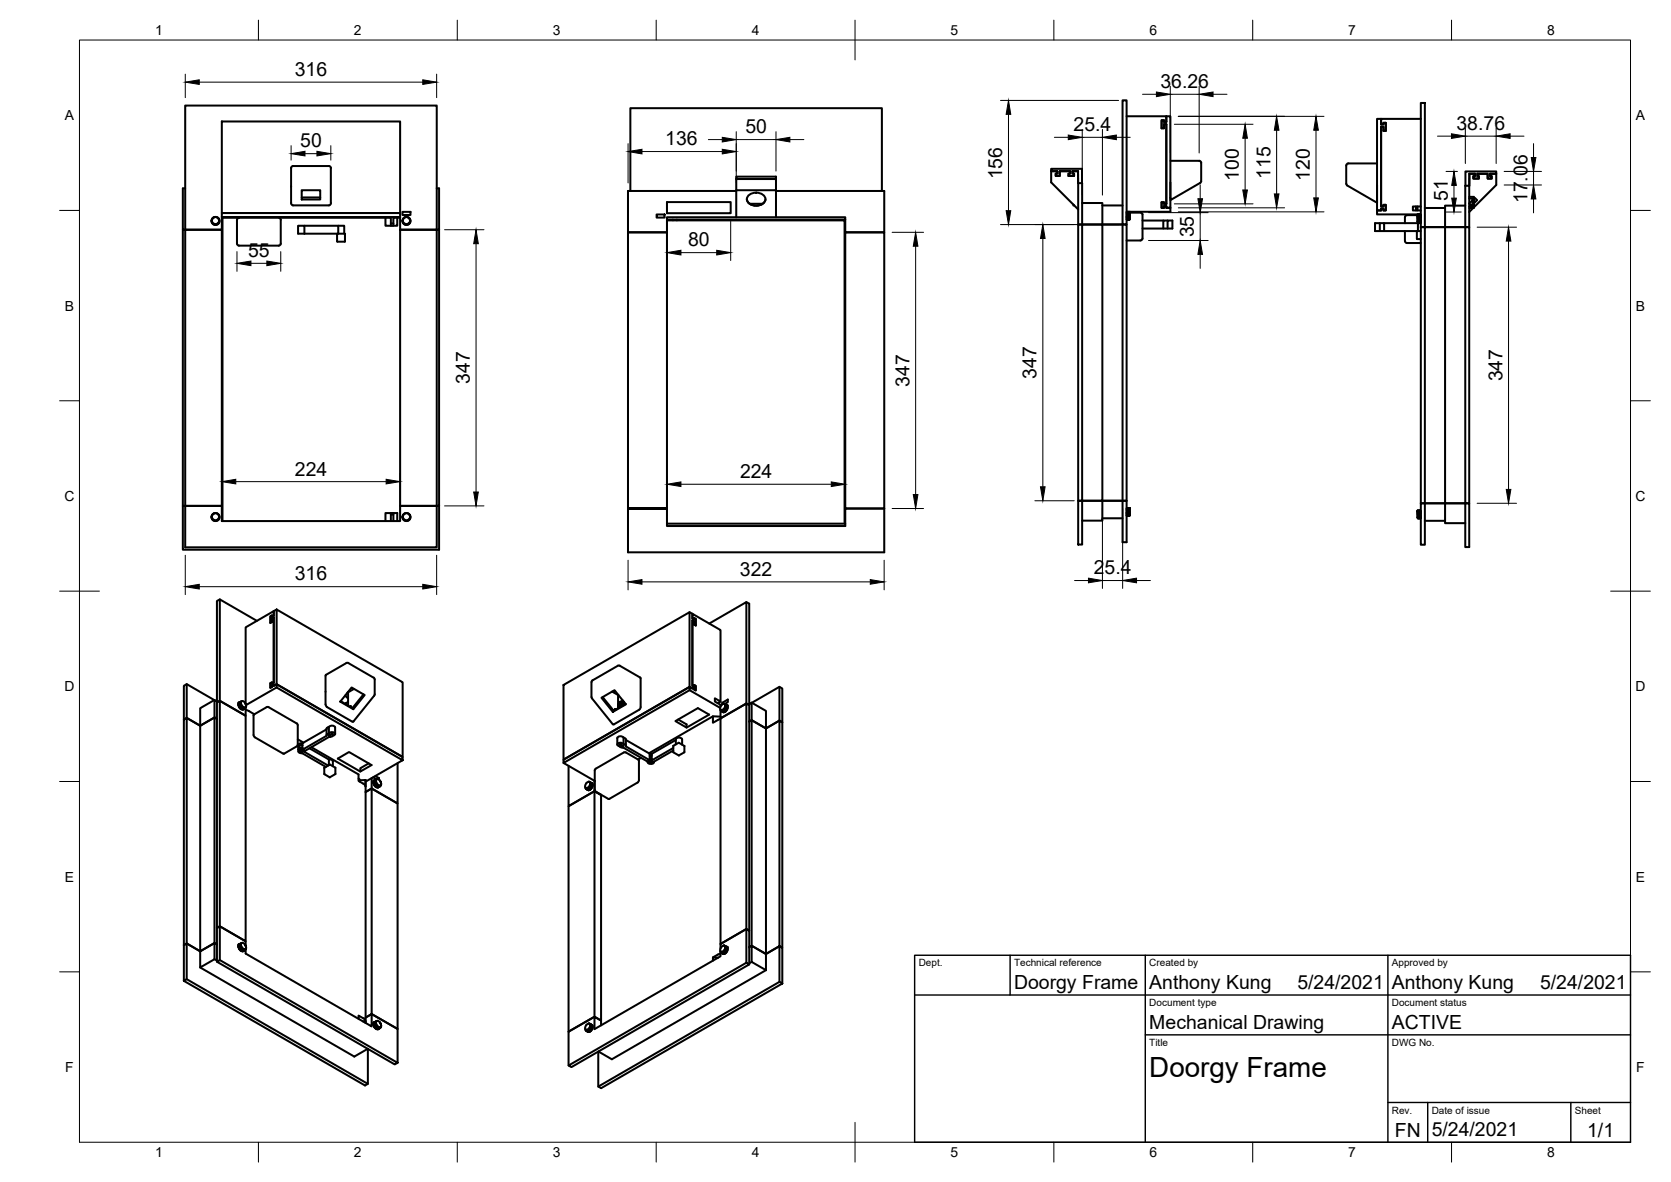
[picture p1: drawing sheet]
<svg xmlns="http://www.w3.org/2000/svg" width="420mm" height="297mm" viewBox="0 0 420 297" stroke-linecap="round" stroke-linejoin="round" font-family="sans-serif">
<!-- layer: Visible -->
<g fill="none" stroke="#000" stroke-width=".51">
<path d="M55.8 30.5h44.8v23h-44.8zM282.3 25.2h1v31.2h-1zM283.3 29.2h10v1.4M292.1 32.2h.6M293.3 30.6h-.6v-.4h-.6v2M293.3 30.6v-1.4h1v23h-1v-.4M293.3 31.2h-.6v1M293.3 31.2v20M346.2 29.9h1.1v1.4h.6v-.4h.5v2h-.5v-1h-.6v20h.6v-.4h.5v1.4h-.5v-.4h-.6v.4h-1.1zM357.3 29.9h-10v1.4h.6v-.4h.5v2h-.5v-1h-.6v20h.6v-.4h.5v1.4h-.5v-.4h-.6v.4h-1.1v1h11.1M357.3 25.9h1v31.2h-1zM46.6 57.7h9.2v69.4h-9.2z"/>
<path d="M46.6 47.3h-.6v10.4h.6h-.6v69.4h.6M53.7 56.2l.5 .1 .5-.1M53.7 54.6l-.4 .8 .4 .8M53.7 54.6a.99 .99 0 0 0-.3 1.5 .99 .99 0 0 0 1.6 0 .99 .99 0 0 0-.4-1.5l.5 .8-.1 .4-.3 .4M53.8 54.6h.8M55.8 53.5h44.8v1h-44.8zM55.8 54.5v3.2h-9.2v-31.2h63.2v31.2h-9.2v-3.2M59.6 55.2v6l.1 .3 .4 .2h10.2l.3-.5v-6M60.1 54.7h38.2v2M60.1 54.7h-4.2v76.2M60.1 54.7l-.4 .3-.1 .2M70.1 54.7l.4 .3 .1 .2"/>
<path d="M75 56.7h1.5v2h-1.5zM75.9 47.8h4.6v2.3h-4.6zM75.9 49.6h4.6M76.5 58.7l10.3 .1M76.5 56.7h8.5v2M83.2 42.2v8.8M83.2 42.2l-.2-.4-.3-.1-9.3 .1-.2 .4v8.8l.2 .5 .3 .1h9l.3-.1 .2-.5M84.8 58.8v1.8M84.8 58.7v.1M85 56.7h1.6v2M86.7 58.8v1.9l-1.9-.1M96.9 54.7v2h3v-2"/>
<path d="M98.1 54.5v.2M98.3 56.1h.6M99.1 54.5v.2M100.6 54.7h-1.7v2M100.6 57.7h9.2v69.4h-9.2zM101.2 53.2h2v.8h-2zM101.5 54.9l.3-.3-.4 .4-.1 .7a.88 .88 0 0 0 1.4 .5l.4-.8-.5-.8a.98 .98 0 0 1 .5 1.4 .98 .98 0 0 1-1.5 .3 .98 .98 0 0 1-.1-1.4zM101.8 54.6h.8M109.8 47.3h.6v10.4h-.6h.6v69.4h-.6h.6v11h-64.4v-11h.6M157.9 58.4h9.8v69.4h-9.8h9.8v4.4h44.8v-4.4h9.8v11h-64.4zM158.5 48v-20.8h63.2v20.8M165.1 53.9h2v.8h-2z"/>
<path d="M167.7 55.4h44.7v76.2M167.7 50.8h16v2.8h-16zM167.7 55.2h44.8M169.2 55.2v.2M170.2 55.2v.2M185.1 47.8h10v6.8h-10M185.1 48h-27.2v10.4h9.8v-3.8h17.4M185.1 44.4h10v.6h-10zM187.8 50a2.52 2.52 0 0 0 4 1.2l.6-.7 .1-.5M188.1 49.2a2.8 2.8 0 0 1 4.3 .4 1.67 1.67 0 0 1-1.7 2 2.36 2.36 0 0 1-2.9-1.5zM188.5 51.2h3.2M195.1 47.8v-2.8h-10v9.6"/>
<path d="M195.1 48h27.2v10.4h-9.8v-3.8h-17.4M212.5 58.4h9.8v69.4h-9.8zM264.3 43h1.6v.6h-.4v.6h1v-1.2h2.5M264.3 43v-.6h7.8v3.6M264.3 43v2.8l6.8 6.8M269 43v.6h-.3v.6h1.4v-.6h-.4v-.6M269.7 43h1.4M269.9 51.4v.2h.2M271.1 43v3M271.1 46h1v10.4h-1v69.4h6.1v-69.4h-5.1v69.4h5.1v5h-5.1M271.1 46v10.4h6.1M272.1 51h5.1v5.4"/>
<path d="M277.2 56.4h6.1v69.4h-6.1h5.1v-69.4M277.2 51.6h5.1M277.2 56.4h5.1M283.3 54.4v.8M283.3 53.5l.1 1.7M283.3 55.1v.1M283.3 53.3v.1M283.3 53.4l.2 1.6M283.3 55.2h.1M283.3 53.4h.1M283.4 53.4l.1 1.6M283.5 53.2l.1 2"/>
<path d="M283.5 53.2l-.1 .2M283.5 55h.1M283.5 55l-.1 .2M283.5 53.2h.1M283.5 53.2l.2 2M283.5 55l.1 .2M283.5 53.2l.1 .2M283.6 53.4l.2 1.6M283.6 55.2h.1M283.6 53.4h.1M283.7 53.4l.1 1.6M283.8 53.2l.1 2"/>
<path d="M283.8 53.2l-.1 .2M283.8 55h.1M283.8 55l-.1 .2M283.8 53.2h.1M283.8 53.2l.2 2M283.8 55l.1 .2M283.8 53.2l.1 .2M283.9 53.4l.2 1.6M283.9 55.2h.1M283.9 53.4h.1M284 53.4l.1 1.6M284.1 53.2v.1"/>
<path d="M284.1 53.2l-.1 .2M284.1 55l-.1 .2M284.1 53.4h2.7l.4 .3 .1 6.2-.3 .4-.2 .1h-3.5M284.1 53.3v1.6M287.3 57.4h7.5v-2h-1.2v2M287.3 55.4h5.2M293.3 51.2h-.6v-.4h-.6v1.4h.6v-.4h.6M293.3 51.8v.4h1v1h-11M293.6 55.4h-1.1v2M294.3 40.4h7.2l.5 .3v.2l-.1 4.9-7.6 4.5v-4.5M346.2 41.1h-7.2h-.2l-.3 .5 .1 4.9 7.6 4.5v-4.5M346.9 58.1h-1.2v-2h1.2v2h9.4"/>
<path d="M346.9 56.1h1.1v2M348 56.1h8.5M353.3 58.1v2.5l.2 .4 3.8 .1M356 51.9v1M356.3 58.2v1.8M356.3 60l.1 .1M356.3 58.1h1M356.4 58.1h-.1M356.4 54.1h-2.9l-.2 .5v1.5M356.4 55.5v.2M356.4 53.9v.1M356.4 51.9v1"/>
<path d="M356.4 55.7h.1M356.4 53.9h.1M356.4 53.9l.2 2M356.4 55.7v-1.7l.2 1.9M356.4 53.9l.2 .2M356.4 55.7l.2 .2M356.5 54.1h.1M356.6 54.1l.1 1.6M356.6 55.9h.1M356.7 55.7h.1M356.7 53.9l.1 2M356.7 55.7l-.1 .2"/>
<path d="M356.7 53.9l-.1 .2M356.7 53.9h.1M356.7 53.9l.2 2M356.7 53.9l.1 .2M356.7 55.7l.1 .2M356.8 54.1l.2 1.6M356.8 54.1h.1M356.8 55.9h.1M356.9 54.1l.1 1.6M357 53.9l.1 2M357 55.7l-.1 .2M357 55.7h.1"/>
<path d="M357 53.9l-.1 .2M357 53.9h.1M357 53.9l.2 2M357 55.7l.2 .2M357 53.9l.1 .2M357.1 54.1l.2 1.4M357.1 54.1l.2 .5M357.3 56.1h-.8v2M357.3 57.1h11.1h-5.1v69.4h-6zM357.3 51.9h-2v1h2M357.3 55.7l-.1 .2M357.3 54l-.1 .1"/>
<path d="M358.3 52.3h5M368.4 51.7h-5.1v5.4h-5v69.4h5M368.4 46.7h1v10.4h-1zM369.4 49.9h.8v2h-.8M369.4 49.5h1.2v2.8h-1.2M369.5 43.7h1.4v.6h-.4v.6h1.4v-.6h-.4v-.6h2.6v1.2h1v-.6h-.4v-.6h1.5v2.8l-5.6 5.6M369.5 43.7h1.4v.6h-.4v.6h1.4v-.6h-.4v-.6h2.6v1.2h1v-.6h-.4v-.6h1.5v-.6h-7.7v3.6M369.5 43.7l-.1 3zM370.2 50.3l-.8 .8 .6 .6 .2-.2M370.4 52.3l-1 1M370.6 49.9l.2-.2 .6 .6-.8 .8M356.3 60.1h1"/>
<path d="M46.6 127.1h9.2v3.8h44.8v-3.8h9.2v10.4h-63.2zM53.7 130.6l.5 .2 .5-.2M53.7 129.1l-.4 .7 .4 .8M53.7 129.1a.98 .98 0 0 0-.3 1.5 .98 .98 0 0 0 1.5 0 .98 .98 0 0 0-.3-1.5l.5 .7-.2 .5-.2 .3M54.6 129.1h-.8M96.9 130.9v-2h3v2M98.3 129.3h.6M98.3 128.9v2M98.9 128.9v2M101.5 129.3l.3-.2-.4 .3-.1 .7a.88 .88 0 0 0 1.4 .5l.4-.8-.5-.7a.98 .98 0 0 1 .4 1.4 .98 .98 0 0 1-1.4 .2 .98 .98 0 0 1-.1-1.4zM102.6 129.1h-.8M167.7 131.6h44.8"/>
<path d="M271.1 125.8h1v11h-1zM277.2 130.2h5.1M282.3 125.8h1v10.5h-1zM283.3 128.8v.8M283.3 128l.1 1.6M283.3 129.5v.1M283.3 127.7v.1M283.3 127.8l.2 1.7M283.3 127.8h.1M283.3 129.6h.1M283.4 127.8l.1 1.7M283.5 127.7l.1 1.9"/>
<path d="M283.5 127.7l-.1 .1M283.5 129.5h.1M283.5 129.5l-.1 .1M283.5 127.7h.1M283.5 127.7l.2 1.9M283.5 129.5l.1 .1M283.5 127.7l.1 .1M283.6 127.8l.2 1.7M283.6 127.8h.1M283.6 129.6h.1M283.7 127.8l.1 1.7M283.8 127.7l.1 1.9"/>
<path d="M283.8 127.7l-.1 .1M283.8 129.5h.1M283.8 129.5l-.1 .1M283.8 127.7h.1M283.8 127.7l.2 1.9M283.8 129.5l.1 .1M283.8 127.7l.1 .1M283.9 127.8l.2 1.7M283.9 127.8h.1M283.9 129.6h.1M284 127.8l.1 1.7M284.1 127.7v.1"/>
<path d="M284.1 127.7l-.1 .1M284.1 129.5l-.1 .1M284.1 127.8v1.5M356.4 129.9v.2M356.4 128.3v.1M356.4 130.1h.1M356.4 128.3h.1M356.4 128.3l.2 2M356.4 130.1v-1.7l.2 1.9M356.4 128.3l.2 .2M356.4 130.1l.2 .2M356.5 128.5h.1"/>
<path d="M356.6 128.5l.1 1.6M356.6 130.3h.1M356.7 130.1h.1M356.7 128.3l.1 2M356.7 130.1l-.1 .2M356.7 128.3l-.1 .2M356.7 128.3h.1M356.7 128.3l.2 2M356.7 128.3l.1 .2M356.7 130.1l.1 .2M356.8 128.5l.2 1.6M356.8 130.3h.1"/>
<path d="M356.8 128.5h.1M356.9 128.5l.1 1.6M357 128.3l.1 2M357 130.1l-.1 .2M357 130.1h.1M357 128.3l-.1 .2M357 128.3h.1M357 128.3l.2 2M357 130.1l.2 .2M357 128.3l.1 .2M357.1 128.5l.2 1.4M357.1 128.5l.2 .5"/>
<path d="M357.3 126.5h1v10.4h-1zM357.3 130.2l-.1 .1M357.3 128.4l-.1 .1M358.3 130.9h5M363.3 126.5h6.1v-69.4h-1v69.4h-5.1v5h5.1M368.4 126.5h1v11h-1zM55.3 150.6l-.8 .4v25.5l.8-.4v56.7l-.8 .4v8.5M64.6 156l-9.3-5.4v25.5l6.5 3.8v-2M68.4 156.3l-.4 .2M68.8 154.7l-.4 .3v-.4l-.4 .3v1.6M68.8 154.7v-1.1l-7 4.1v19.2M68.8 155.2l-.4 .3v.8"/>
<path d="M68.8 155.2v16.3M69.6 153.2l31.6 18.3v18.7l-31.6-18.3zM69.6 153.2l-.8 .4v1.1M173.4 153.8l.7 .4v1.2l.4 .2v-.3l.4 .3v1.6l-.4-.3v-.8l-.4-.2v16.3l.4 .3v-.4l.4 .3v1.1l-.4-.2v-.4l-.4-.2v.3l-.7-.4-31.7 18.3v.8l31.7-18.3M178.3 156.7l9.4-5.4v25.5l-6.5 3.7v-2.1M187.7 151.3l.7 .4v25.5l-.7-.4 .7 .4v56.7l-.7-.4-6.5 3.7v-56.7l6.5-3.7v56.7l-6.5 3.7v1.2M46.9 171.9v8.5l3.4 2M53.9 175.9l-7-4-.7 .4v8.5l.7-.4-.7 .4v56.7l.7-.4 3.4 2 3.6-2.1 .6 .3-.6-.3v-56.7l-3.6 2.1v56.7M53.9 175.9l-3.6 2.1v4.4M54.5 176.5l.8-.4 6.5 3.8v56.6l-6.5-3.7-.8 .4zM54.5 176.3l-.6-.4v4.4l.6 .4-.6-.4-3.6 2.1M59.9 177.1v.1"/>
<path d="M60.1 177.6l.4 .5M60.2 177l.1 .5 .4 .5M60.2 176.5l-.2 .3 .2 .9 .6 .5 .5-.1M60.3 176.5a1.04 1.04 0 0 0-.2 1.2 1.04 1.04 0 0 0 1.1 .5h-.5l-.5-.5-.3-.7 .2-.4M60.3 176.5l-.2 .4 .3 .7 .6 .5h.4M60.3 176.4v.1M60.4 176.9l.1 .4 .5 .5M60.5 176.4l-.3 .3 .2 .8 .6 .6 .5-.1M60.5 176.3l-.2 .5 .3 .6 .5 .6h.6M60.5 176.3h.1M60.7 176.3a1.02 1.02 0 0 0-.2 1 1.02 1.02 0 0 0 .8 .7 .78 .78 0 0 0 .7-.7 .78 .78 0 0 0-.5-.8l.4 .9-.1 .3-.3 .1-.7-.5-.2-.7M60.9 177.4l.7 .4"/>
<path d="M60.9 176.2l-.3 .3 .3 .9M60.9 176.2l.6 .3M61.1 178.3h-.1M61.8 178.4l2.1 1.1M63.9 179.5l-.1 5.2 .1 .4 7.3 4.3M67 177.7l-3.2 1.9M67.1 177.7h.4M67.5 177.7l7.3 4.3v5.3l-3.4 2.1M68.8 171.5l-.4 .3v-.3l-.4 .2v1.1l.8-.8M68.8 172v.3l.8-.4-.8 .4zM69.6 172.8l-7.8 4.4M81.9 169.8v7.2l.3 .7"/>
<path d="M82.2 177.7l6.4 3.6h.3M86.9 174.7l.2 .5 .4 .2M87 176.7l-.1 .2M87.1 166.6l-5.1 3-.1 .2M87.1 166.6h.5l6.4 3.7 .2 .4v4l-5.3 6.6M87.3 174.1l.2-.1v3.3M87.5 176.4l-.5 .3M88.2 177.7v-.2v.2M88.4 172.8l3.3 1.9-2.9 3.5-3.2-1.9zM88.6 177.9l.2 .3M89 173.1l-1.5 .9M91.4 174.5l-2.8 3.4-3-1.7"/>
<path d="M141.7 172.1l31.7-18.3v18.8l-31.7 18.3zM151.5 175.2l2.8 3.4 3-1.7M153.9 173.8l1.6 .8M154.3 178.6l-.2 .3 3.3-1.9-2.9-3.6-3.3 2 2.9 3.5M154.7 178.2v.2v-.2M155.3 167.3l-6.3 3.7-.3 .4 .1 4.1 5.3 6.5h.3M155.4 167.3h.5M155.4 177.1v.6M155.4 174.7v3.3M155.6 177.6l.2 .1M155.8 176.5l.5-.2 .1 .5-.2 .6-.6 .2-.1-.6zM155.9 176.6l.2-.1 .2 .3-.2 .4-.3 .2-.2-.4z"/>
<path d="M155.9 167.3l5.1 3M156.2 176.5l-.4 .4v.5M156.3 176.3l.3 .3-.3 .8M156.6 176.1l.1 1.1M156.8 176.3l.1 .8 .1-.6M156.8 177l-.2 .2M157.3 176.9h-.1M161 170.3l.1 .2M161.1 170.5v7.2M161.1 177.7l-.4 .7-6.4 3.6M181.2 177.6v-.5l-1.5-.8v-.8l1.5 .8v-18l-7.1-4.1v1.2l.4 .2v-.3l.4 .3v1.6l-.4-.3v-.8l-.4-.2v16.3l.4 .3v-.4l.4 .3v1.1l-.4-.2v-.4l-.4-.2v.3l-.7-.4v.8l7.7 4.5M181.2 178.4l.3 .3 .7-.4 .2-.7-.1-.7h-.3l.3 .3-.2 .9-.4 .4h-.4"/>
<path d="M181.2 176.3l-.7 .4M181.5 178.8h.1M181.6 176.6l.4 .3M181.9 179h.1M182 176.8l-.4 .2-.5 .7v.5l.3 .3M182 178.1l-.6 .4M182.2 176.9h.1M182.2 176.9l.8-.4v-.7l-1.4 .8v.4M182.2 176.9l.3 .5-.3 .8-.3 .4-.6 .1M182.3 177l.3 .4-.1 .8-.5 .6-.5-.1M182.4 177l.3 .4-.1 .6-.5 .7-.5 .1M182.5 177.6l-.2 .5-.4 .5"/>
<path d="M182.5 177.1l.4 .4-.1 .7-.5 .6h-.6M182.6 177.2h.1M182.7 177.2a1.04 1.04 0 0 1 .1 1.2 1.04 1.04 0 0 1-1.1 .5h.5l.4-.4 .3-.8zM182.7 177.7l-.2 .5-.4 .5M182.8 177.2l.1 .1M182.8 177.3h.1M182.9 177.8l-.1 .5-.5 .5M188.4 176.9l.6-.3v4.4l-.6 .3 .6-.3 3.6 2.1-3.6-2.1v56.7M189.1 176.6l6.9-4 .7 .4v8.5l-.7-.4-3.4 2v56.6l3.4-1.9v-56.7l.7 .4v56.7l-.7-.4-3.4 1.9-3.6-2M196 172.6v8.5l-3.4 2v-4.4l-3.6-2.1M50.3 182.4l-3.4-2v56.7l3.4 2M71.2 189.4h.2"/>
<path d="M74.9 185.8l1.4 .8M75 187.2v1.7M75.5 188.8l.4-.2 .3 .3-.5 .2zM76 187.3v1.1M76 187.3h-.7l-.3 .4M76 186.8l-.7 .1-.3 .3M76 187.9l-.7 .1-.3 .4M76.6 188.7v.2M77.8 188.1l4.9 2.8v1.4M78.3 187.8l11.8 6.8v1.6l1.5 .9 .3 .5M81.6 192.9l1.4-.8 1.3 .8v1.6l-1.4 .8M81.6 192.9v1.6l1.3 .8"/>
<path d="M82.1 183.3l-6.1 3.5v.5M82.1 184.9l-6.1 3.5M82.5 192.4l-5.9-3.4a.83 .83 0 0 0-.8-.6 .83 .83 0 0 0-.8 .5 .85 .85 0 0 0 1 .4l5.9 3.4M82.7 190.9h.5l.5 .3v1.4M82.7 184.3l-.5 .2-.1 .4M82.7 182.7l-.6 .4v1.7M82.7 182.7v1.6M82.7 184.3a.99 .99 0 0 1 1.6 .1l-.3 .4-.7 .4h-.6l-6 3.5-.7-.3M82.7 182.7l.6-.3a.81 .81 0 0 1 1 .4v1.7M82.8 184.7l.3 .1h-.3zM82.9 195.3h.1M83.3 184.4h.4l-.2 .2z"/>
<path d="M90.2 195.7l.2 .2v.5M91.9 196v61v-.4l-.7 .1M91.9 196l-1.5 .1M91.9 196v.1M92.7 191.8l-2.1 1.3v.8l2.8-1.6-5.6-3.3-2.9 1.6 5.7 3.3M93.5 198.1l-1.6 .9M93.5 195.5l-1.6 .9M93.9 195.3l.8 .5M93.9 196.7v.1M94 197.2l.5 .5M94.1 196.2l-.2 .5 .2 .6 .6 .5h.5M94.1 196.6l.1 .5 .5 .5"/>
<path d="M94.2 196.1l-.3 .4 .3 .8 .5 .5 .6-.1M94.2 196.1a1.04 1.04 0 0 0-.1 1.2 1.04 1.04 0 0 0 1.1 .5M94.3 196.1l-.2 .5 .2 .5 .6 .6h.5M94.3 196v.1M94.3 196.5l.2 .5 .4 .4M94.4 195l.9 .5M94.4 196l-.3 .3 .3 .9 .6 .5 .5-.1M94.5 195.9l-.2 .6 .2 .5 .5 .5 .6 .1M94.5 195.9h.1M94.7 195.9a1.01 1.01 0 0 0 .5 1.7 .61 .61 0 0 0 .7-.4 .61 .61 0 0 0-.2-.7l-.2-.4 .3 .9-.1 .4h-.4l-.6-.5-.1-.7M94.9 195.8l-.3 .3 .1 .6 .4 .5 .4 .2M95.1 197.9h-.1"/>
<path d="M95.2 197.8h.1M95.3 195.5l-.4 .3 .6 .3M95.3 195.5v.4M95.6 197.6h.1M100 191.8v10.1l-6.5-3.8v-2.6M101.2 191.1l-31.6-18.3v-.9l31.6 18.3v.9l-7.7 4.4M141.7 191.7l7.8 4.5M143 192.5v10.1l6.5-3.8v-2.6M147.2 198l.4 .3 .6-.4 .3-.8-.2-.6h-.2l.3 .3-.3 .9-.4 .4h-.3M147.6 198.4h.1M147.9 198.6h.1M148.1 196.4l-.7 .4-.2 .5-.1 .5 .3 .3"/>
<path d="M148.1 197.7l-.7 .4M148.3 196.5l.2 .4-.1 .7-.4 .5-.6 .2M148.4 196.6l.3 .3-.1 .8-.4 .6-.4 .1-.3-.1M148.5 196.6h.1M148.5 196.6l.2 .4v.6l-.5 .7-.6 .1M148.5 197.2l-.1 .5-.5 .5M148.6 196.7l.3 .3-.1 .8-.5 .6-.6 .1a1.04 1.04 0 0 0 1.2-.5 1.04 1.04 0 0 0-.2-1.2M148.7 196.8h.1M148.7 196.8l.2 .3-.2 1-.5 .4h-.4M148.7 197.3l-.1 .5-.5 .5M148.8 196.8l.1 .1M148.9 196.9h.1"/>
<path d="M148.9 197.4l-.1 .5-.4 .5M149.5 196.2v.1M151.1 199.7v58M155.3 186.9a1.43 1.43 0 0 1 2.1 .7l6 3.5-.5 .3-6.1-3.5-.6-.1-.7-.4-.3-.3zM155.9 187l.3 .1-.3 .1zM156.4 187.4h.4l-.2 .2zM156.8 185.4l-.6-.4a.81 .81 0 0 0-1 .5v1.6M156.8 185.4v1.6M156.8 185.4l.6 .4v1.7M156.9 189.1l-7.3 4.3v5.3l3.4 2.1 7.3-4.1 .3-.4v-5.3l-3.2-1.9M156.9 189.1h.5M157.4 186l6 3.4v1.7"/>
<path d="M161.2 190.4l-.8 .5M162.8 191.4v.1M163.3 191.5l.4-.2 .3 .3-.4 .1zM163.9 191.1a.68 .68 0 0 0-1 .6 .88 .88 0 0 0 1.5-.3M163.9 190.6h-.5M163.9 190h-.5M163.9 189.4l-.5 .1M164.4 191.4v.1M169.3 188.6l-4.9 2.8M169.3 188l-5.4 3.1M169.3 187.4v1.6M169.9 186l-6 3.4v1.7"/>
<path d="M169.9 187.1v-1.3a.92 .92 0 0 1 1.6 0v1.3M170.5 180.8l2.1 1.2v.8l-2.8-1.6 5.7-3.2 2.8 1.6-5.7 3.2M170.6 186.7l-1.3 .7M170.6 186.7l1.5 .8M172.1 187.5l-.1 1.6-1.3 .7-1.4-.7M179.3 180v1.6l1.2-.6M181.2 180.1l-1.9-.1-16.1 9.3M181.2 180.7l-.7 .2M46.2 237.5l.7-.4v9l-.7 .4zM50.3 239.1l3.6-2.1v4.1l-3.6 2zM59.9 237.9v.1M60.1 238.4l.4 .5"/>
<path d="M60.1 237.3l-.2 .5 .3 .6 .5 .6h.5M60.2 237.8l.2 .6 .3 .3M60.2 237.3l-.2 .3 .2 .9 .6 .5 .5-.1M60.3 237.2a1.04 1.04 0 0 0-.2 1.3 1.04 1.04 0 0 0 1.1 .5M60.3 237.2l-.2 .4 .4 .8 .4 .5h.5M60.4 237.6l.1 .6 .5 .4M60.5 237.2l-.3 .3 .2 .8 .7 .6 .4-.1M60.6 237.1l-.3 .4 .3 .7 .6 .5h.5M60.7 237l-.2 .2-.1 .4 .5 .9a.61 .61 0 0 0 .9 .1 .61 .61 0 0 0 0-.9l-.3-.4 .3 1-.1 .2-.4 .1-.6-.6-.1-.6M61.1 239l-.1 .1M61.5 237.3l-.6-.4-.3 .2v.5l.5 .8 .5 .2M61.8 238.6v1l31.7 18.3v-59.8l6.5 3.8v56.7l-6.5-3.8-1.6 .9 1.6-.9 6.5 3.8v8.5l-.7 .4-44.8-25.8 .8-.4 44.7 25.8"/>
<path d="M61.8 237.7v-1.2l-6.5-3.7v8.5M181.2 239.2v1.1l-31.7 18.3v-3.1l1.6 1-1.6-1v-56.7l1.6 1-1.6-1-6.5 3.8v56.7l6.5-3.8-6.5 3.8v8.5M181.2 239.1l.1 .3 .2 .1 .7-.5 .2-1-.3-.4h-.1l.3 .3-.1 .7-.4 .5-.5 .1M181.2 239.6l-1.9 1v.8M181.3 239.4h.1M181.5 239.6h.1M181.9 239.7v.1M182 237.6l-.6 .4-.3 .5v.5l.3 .2M182 238.9l-.6 .3M182.2 237.7h.1M182.2 237.7l.3 .5-.3 .8-.4 .4h-.4M182.3 237.8l.3 .3-.1 .8-.4 .6h-.6"/>
<path d="M182.4 237.8l.3 .3-.1 .6-.5 .8-.5 .1M182.5 238.3l-.1 .5-.5 .5M182.5 237.9l.4 .4-.2 .7-.5 .6h-.5M182.6 237.9h.1M182.7 237.9l.2 .6-.3 .7-.3 .4-.5 .1M182.7 238.4l-.2 .6-.4 .4M182.7 237.9a1.05 1.05 0 0 1 .1 1.2 1.05 1.05 0 0 1-1.1 .5M182.8 238h.1M182.9 238.6l-.1 .4-.5 .6M189 237.7l3.6 2v4.1l-3.6-2.1zM189 237.7l-.6 .3M196 237.8l.7 .4v9l-.7-.5z"/>
<path d="M46.9 246.1l45.6 26.3M50.3 243.1l38.8 22.4 3.4-1.9v8.8l-.7 .4-45.6-26.3M53.9 241.1l.6 .3M90.1 256v-.8l1.5 .9 .3 .5M93.9 257.5v.1M94 258l.5 .5M94.1 257.4l.2 .6 .4 .3M94.2 256.9l-.3 .3 .3 .9 .6 .5 .5-.1M94.2 256.9a1.04 1.04 0 0 0-.1 1.2 1.04 1.04 0 0 0 1.1 .5l-.6-.1-.5-.5-.2-.5 .2-.6M94.3 256.8l-.2 .6 .3 .6 .6 .5 .4-.1M94.3 257.2l.2 .6 .4 .4M94.4 256.8l-.3 .3 .3 .9 .6 .5 .5-.1"/>
<path d="M94.5 256.7l-.2 .5 .3 .7 .5 .4h.5M94.7 256.6l-.3 .2-.1 .4 .5 .9a.61 .61 0 0 0 .9 .2 .61 .61 0 0 0 0-1l-.2-.4 .3 .9-.1 .3-.3 .1-.7-.5-.1-.7M94.9 256.5l-.3 .3v.6l.5 .6 .4 .2M94.9 256.5l.6 .4M95.1 258.6l-.1 .1M95.6 258.3h.1M147.2 258.7l.1 .3 .3 .1 .6-.5 .3-.7-.2-.6-.2-.1 .3 .4-.1 .6-.5 .5-.4 .1M147.6 259.2h.1M147.9 259.3l.1 .1M148.1 257.2l-.8 .6-.2 .7 .3 .3M148.1 258.5l-.7 .3M148.3 257.3l.2 .3-.2 .9-.5 .5h-.4"/>
<path d="M148.4 257.4l.3 .4-.1 .7-.5 .6h-.6M148.5 257.4l.2 .4v.5l-.6 .8-.5 .1M148.5 257.9l-.1 .5-.5 .5M148.6 257.5l.3 .3-.1 .7-.5 .7h-.6M148.7 257.5l.2 .4v.6l-.4 .6-.7 .2M148.7 258l-.1 .6-.5 .4M148.7 257.5a1.05 1.05 0 0 1 .1 1.2 1.05 1.05 0 0 1-1 .5M148.8 257.6h.1M148.9 257.6h.1M148.9 258.2l-.1 .5-.4 .5M179.3 240.6l1.3 .1M187.7 241.9v-8.4l.7 .4v8.5"/>
<path d="M189 241.7l-.6 .4M192.6 243.8l-38.8 22.4-3.3-1.9M196 246.7l-45.6 26.4M196.7 247.2l-45.5 26.3-.8-.4v-8.8M143 267.8l44.7-25.9 .7 .5-44.7 25.8z"/>
<circle cx="54.2" cy="55.5" r="1.01"/>
<circle cx="102.2" cy="55.5" r="1.01"/>
<circle cx="54.2" cy="129.9" r="1.01"/>
<circle cx="102.2" cy="129.9" r="1.01"/>
</g>
<g fill="#000" stroke="#000" stroke-width=".25">
<circle cx="60" cy="176.6" r=".24"/>
<circle cx="156.4" cy="176.4" r=".24"/>
<circle cx="181.3" cy="178.5" r=".24"/>
<circle cx="182.9" cy="177.3" r=".24"/>
<circle cx="94" cy="196.2" r=".24"/>
<circle cx="147.4" cy="198.1" r=".24"/>
<circle cx="60" cy="237.4" r=".24"/>
<circle cx="181.3" cy="239.2" r=".24"/>
<circle cx="182.9" cy="238" r=".24"/>
<circle cx="94" cy="257" r=".24"/>
<circle cx="147.4" cy="258.8" r=".24"/>
</g>
<!-- layer: Border -->
<g fill="none" stroke="#000" stroke-width=".25">
<path d="M20 10.1h390v276.9h-390zM65 5.1v5M115 5.1v5M165 5.1v5M215 5.1v10M265 5.1v5M315 5.1v5M365 5.1v5M15 52.9h5M410 52.9h5M15 100.7h5M410 100.7h5"/>
<path d="M15 148.6h10M405 148.6h10M15 196.4h5M410 196.4h5M15 244.2h5M410 244.2h5M65 287v5M115 287v5M165 287v5M215 282.1v9.9M265 287v5M315 287v5"/>
<path d="M365 287v5"/>
</g>
<!-- layer: TitleBlock -->
<path d="M230 240.1h180v46.9h-180zM230 250h180M254 240.1v9.9M288 240.1v46.9M349 240.1v46.9M288 260.1h122M349 277.1h61M359 277.1v9.9M395 277.1v9.9" fill="none" stroke="#000" stroke-width=".36"/>
<!-- layer: Dimensions -->
<g fill="none" stroke="#000" stroke-width=".25">
<path d="M46.6 18.6v5.9M109.8 18.6v5.9M50.1 20.6h56.2M73.2 36.6v3.6M76.7 38.6h3M83.2 36.6v3.6M157.9 36.1v9.9M161.4 38.1h20.2M178.1 35.1h3.5M185.1 33.1v12.9M185.1 35.1h10M195.1 33.1v9.9"/>
<path d="M198.6 35.1h3.5M251.6 25.2h29.7M253.6 28.7v24.2M265.1 34.5h3.5M272.1 32.5v16.5M272.1 34.5h5.1M277.2 32.5v16.5M280.7 34.5h3.5M287.3 23.7h3.5M294.3 21.7v16.7M294.3 23.7h7.2M295.3 31.2h19.8"/>
<path d="M296.3 29.2h36.6M301.5 21.7v16.7M305 23.7h3.5M313.1 34.7v13M321 32.7v16M330.9 32.7v17M361.4 34.2h3.6M368.4 32.2v8.9M368.4 34.2h7.8M376.2 32.2v8.9M379.7 34.2h3.5M385.6 36.1v3.5"/>
<path d="M111.8 57.7h9.9M167.7 55.6v9.9M183.7 55.6v9.9M224.3 58.4h7.9M251.6 56.4h29.7M262.2 59.9v62.4M288.8 53.4h15M295.3 51.2h19.8M296.3 52.2h26.7M296.3 53.2h36.6M301.8 46.4v3.5M301.8 53.4v7"/>
<path d="M363.6 43.1h2.9M363.6 53.3h3.8M365.6 46.6v3.2M371.4 57.1h9.9M378.2 43.1h9.4M378.2 46.5h9.4M385.6 43.1v3.4M385.6 50v3.5M59.6 63.2v5M63.1 66.2h4M70.6 63.2v5M119.7 61.2v62.4"/>
<path d="M171.2 63.5h9M230.2 61.9v62.4M288.8 60.4h15M301.8 63.9v3.5M379.3 60.6v62.4M55.8 119v9.9M100.6 119v9.9M167.7 119.7v9.9M212.5 119.7v9.9M46.6 139.5v9.9M59.3 121h37.8M109.8 139.5v9.9"/>
<path d="M111.8 127.1h9.9M171.2 121.7h37.8M224.3 127.8h7.9M260.2 125.8h9.9M277.2 127.8v20.1M282.3 127.8v20.1M371.4 126.5h9.9M50.1 147.4h56.2M157.9 140.8v7.4M161.4 146.2h57.4M222.3 140.8v7.4M270.2 145.9h3.5"/>
<path d="M277.2 145.9h5.1M285.8 145.9h3.5"/>
</g>
<g fill="#000" stroke="#000" stroke-width=".25">
<path d="M46.6 20.6l3.5-.5v1.1zM73.2 38.6l3.5-.6v1.2zM79.7 38l3.5 .6-3.5 .6zM106.3 20.1l3.5 .5-3.5 .6zM157.9 38.1l3.5-.6v1.2zM181.6 37.5l3.5 .6-3.5 .6zM181.6 34.5l3.5 .6-3.5 .6zM195.1 35.1l3.5-.6v1.2zM253.6 25.2l.5 3.5h-1.1zM268.6 33.9l3.5 .6-3.5 .6zM277.2 34.5l3.5-.6v1.2zM290.8 23.1l3.5 .6-3.5 .6z"/>
<path d="M301.5 23.7l3.5-.6v1.2zM313.1 31.2l.5 3.5h-1.1zM321 29.2l.6 3.5h-1.2zM330.9 29.2l.6 3.5h-1.2zM365 33.6l3.4 .6-3.4 .6zM376.2 34.2l3.5-.6v1.2zM385 39.6h1.2l-.6 3.5zM253 52.9h1.1l-.5 3.5zM262.2 56.4l.6 3.5h-1.2zM301.2 49.9h1.2l-.6 3.5zM312.5 47.7h1.1l-.5 3.5zM320.4 48.7h1.2l-.6 3.5z"/>
<path d="M330.3 49.7h1.2l-.6 3.5zM365 49.8h1.2l-.6 3.5zM365.6 43.1l.6 3.5h-1.2zM385.6 46.5l.6 3.5h-1.2zM59.6 66.2l3.5-.6v1.2zM67.1 65.6l3.5 .6-3.5 .6zM119.7 57.7l.6 3.5h-1.2zM167.7 63.5l3.5-.6v1.2zM180.2 62.9l3.5 .6-3.5 .6zM230.2 58.4l.6 3.5h-1.2zM301.8 60.4l.6 3.5h-1.2zM379.3 57.1l.6 3.5h-1.2z"/>
<path d="M55.8 121l3.5-.6v1.2zM97.1 120.4l3.5 .6-3.5 .6zM119.1 123.6h1.2l-.6 3.5zM167.7 121.7l3.5-.6v1.2zM209 121.1l3.5 .6-3.5 .6zM229.6 124.3h1.2l-.6 3.5zM261.6 122.3h1.2l-.6 3.5zM378.7 123h1.2l-.6 3.5zM46.6 147.4l3.5-.6v1.2zM106.3 146.8l3.5 .6-3.5 .6zM157.9 146.2l3.5-.5v1.1zM218.8 145.7l3.5 .5-3.5 .6z"/>
<path d="M273.7 145.3l3.5 .6-3.5 .6zM282.3 145.9l3.5-.6v1.2z"/>
</g>
<text font-size="7" x="289" y="270.6">Doorgy Frame</text>
<g font-size="4.9">
<text x="74.1" y="19.1">316</text>
<text x="291.8" y="22.1">36.26</text>
<text x="187.4" y="33.5">50</text>
<text x="269.9" y="32.9">25.4</text>
<text x="366.2" y="32.6">38.76</text>
<text x="75.5" y="37">50</text>
<text x="167.3" y="36.5">136</text>
<text x="252" y="45.1" transform="rotate(-90 252 45.1)">156</text>
<text x="311.5" y="45.5" transform="rotate(-90 311.5 45.5)">100</text>
<text x="319.4" y="45" transform="rotate(-90 319.4 45)">115</text>
<text x="329.3" y="45.5" transform="rotate(-90 329.3 45.5)">120</text>
<text x="364" y="50.6" transform="rotate(-90 364 50.6)">51</text>
<text x="384" y="51.1" transform="rotate(-90 384 51.1)">17.06</text>
<text x="300.2" y="59.7" transform="rotate(-90 300.2 59.7)">35</text>
<text x="62.4" y="64.6">55</text>
<text x="173" y="61.9">80</text>
<text x="260.6" y="95.2" transform="rotate(-90 260.6 95.2)">347</text>
<text x="377.8" y="95.8" transform="rotate(-90 377.8 95.8)">347</text>
<text x="118.1" y="96.5" transform="rotate(-90 118.1 96.5)">347</text>
<text x="228.7" y="97.2" transform="rotate(-90 228.7 97.2)">347</text>
<text x="74.2" y="119.5">224</text>
<text x="186.1" y="120.2">224</text>
<text x="74.1" y="145.9">316</text>
<text x="186.1" y="144.7">322</text>
<text x="275" y="144.3">25.4</text>
<text x="255" y="248.5">Doorgy Frame</text>
<text x="289" y="248.5">Anthony Kung</text>
<text x="326.2" y="248.5">5/24/2021</text>
<text x="350" y="248.5">Anthony Kung</text>
<text x="387.2" y="248.5">5/24/2021</text>
<text x="289" y="258.6">Mechanical Drawing</text>
<text x="350" y="258.6">ACTIVE</text>
<text x="350.7" y="285.7">FN</text>
<text x="360" y="285.5">5/24/2021</text>
<text x="399.1" y="285.7">1/1</text>
</g>
<g font-size="3.5">
<text x="39" y="8.8">1</text>
<text x="89" y="8.8">2</text>
<text x="139" y="8.8">3</text>
<text x="189" y="8.8">4</text>
<text x="239" y="8.8">5</text>
<text x="289" y="8.8">6</text>
<text x="339" y="8.8">7</text>
<text x="389" y="8.8">8</text>
<text x="16.3" y="30.2">A</text>
<text x="411.3" y="30.2">A</text>
<text x="16.3" y="78">B</text>
<text x="411.3" y="78">B</text>
<text x="16.2" y="125.9">C</text>
<text x="411.2" y="125.9">C</text>
<text x="16.2" y="173.7">D</text>
<text x="411.2" y="173.7">D</text>
<text x="16.3" y="221.6">E</text>
<text x="411.3" y="221.6">E</text>
<text x="16.4" y="269.4">F</text>
<text x="411.4" y="269.4">F</text>
<text x="39" y="290.8">1</text>
<text x="89" y="290.8">2</text>
<text x="139" y="290.8">3</text>
<text x="189" y="290.8">4</text>
<text x="239" y="290.8">5</text>
<text x="289" y="290.8">6</text>
<text x="339" y="290.8">7</text>
<text x="389" y="290.8">8</text>
</g>
<g font-size="2.5">
<text x="231" y="242.9">Dept.</text>
<text x="255" y="242.9">Technical reference</text>
<text x="289" y="242.9">Created by</text>
<text x="350" y="242.9">Approved by</text>
<text x="289" y="252.8">Document type</text>
<text x="350" y="252.8">Document status</text>
<text x="289" y="262.9">Title</text>
<text x="350" y="262.9">DWG No.</text>
<text x="350" y="279.9">Rev.</text>
<text x="360" y="279.9">Date of issue</text>
<text x="396" y="279.9">Sheet</text>
</g>
</svg>
